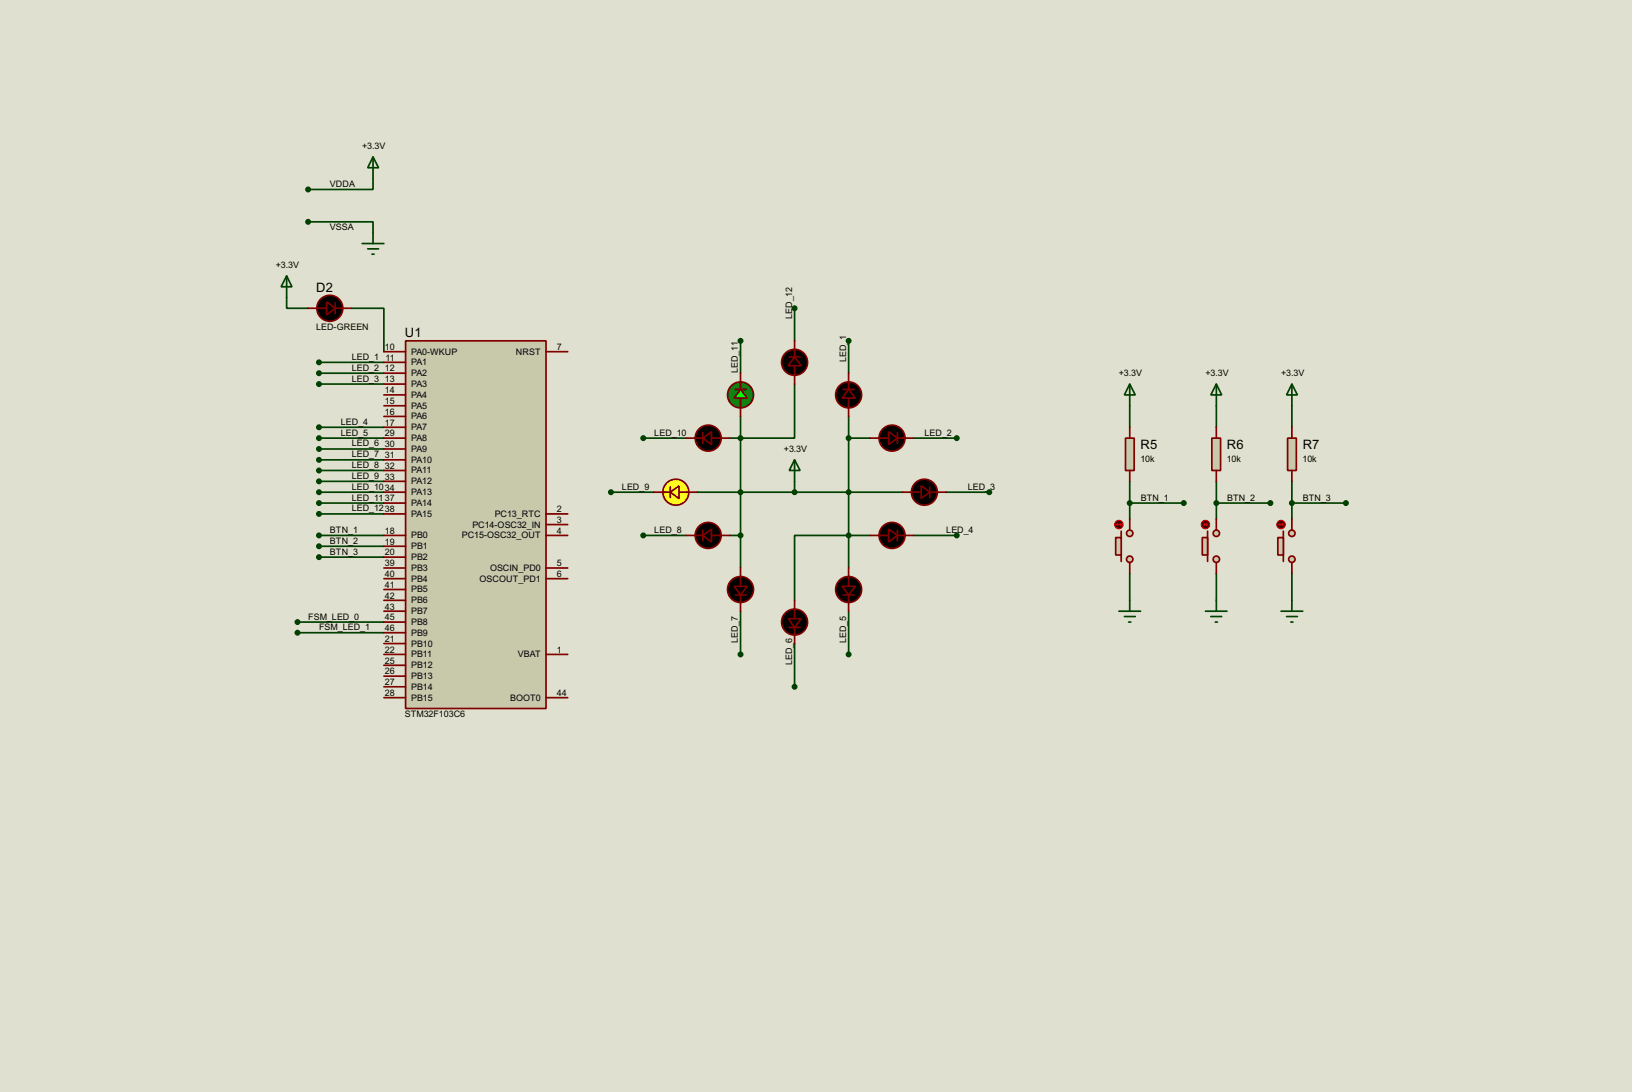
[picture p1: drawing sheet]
<svg xmlns="http://www.w3.org/2000/svg" width="383mm" height="256mm" viewBox="0 0 383 256" stroke-linecap="round" stroke-linejoin="round" font-family="sans-serif">
<path d="M0 0h383.5v256.5h-383.5z" fill="#e0e0d0"/>
<g fill="none" stroke="#004000" stroke-width=".4">
<path d="M72.4 52.1h15.3v2.6M87.7 42v2.5h-15.3M67.4 69.9v2.5h5M82.6 72.4h7.6v10.2M186.7 72.4v7.7M75 85.1h15.2M75 87.7h15.2M75 90.2h15.2M174 80.1v7.6M174 97.8v35.6M186.7 90.2v12.7h-15.2M199.4 80.1v7.6"/>
<path d="M199.4 97.8v35.6M265.5 95.3v5.1M285.8 95.3v5.1M303.6 95.3v5.1M75 118.2h15.2M75 105.5h15.2M75 108h15.2M75 110.5h15.2M75 113.1h15.2M75 100.4h15.2M75 102.9h15.2M75 115.6h15.2"/>
<path d="M143.6 115.6h10.1M151.2 102.9h10.1M163.9 115.6h48.2M186.7 113.1v2.5M199.4 102.9h5.1M214.7 102.9h10.1M222.3 115.6h10.2M265.5 113.1v8.9M265.5 118.2h12.7M285.8 118.2h12.7M285.8 113.1v8.9M303.6 118.2h12.7"/>
<path d="M303.6 113.1v8.9M75 120.7h15.2M75 125.8h15.2M75 128.3h15.2M75 130.9h15.2M151.2 125.8h10.1M171.5 125.8h2.5M204.5 125.8h-17.8v15.2M214.7 125.8h10.1M265.5 134.7v6.3M285.8 134.7v6.3M303.6 134.7v6.3"/>
<path d="M69.9 146.1h20.3M69.9 148.6h20.3M174 143.6v10.1M186.7 151.2v10.1M199.4 143.6v10.1"/>
</g>
<path d="M95.3 80.1h33v86.3h-33z" fill="#c8c8aa" stroke="#800000" stroke-width=".4"/>
<g fill="none" stroke="#800000" stroke-width=".4">
<path d="M90.2 82.6h5.1M90.2 87.7h5.1M90.2 85.1h5.1M90.2 90.2h5.1M90.2 92.8h5.1M90.2 95.3h5.1M90.2 97.8h5.1M128.3 82.6h5.1M90.2 100.4h5.1M90.2 102.9h5.1M90.2 105.5h5.1M90.2 108h5.1"/>
<path d="M90.2 110.5h5.1M90.2 113.1h5.1M90.2 115.6h5.1M90.2 118.2h5.1M90.2 133.4h5.1M90.2 135.9h5.1M90.2 125.8h5.1M90.2 128.3h5.1M90.2 130.9h5.1M90.2 138.5h5.1M90.2 120.7h5.1M128.3 133.4h5.1"/>
<path d="M128.3 135.9h5.1M128.3 125.8h5.1M128.3 120.7h5.1M128.3 123.2h5.1M90.2 146.1h5.1M90.2 148.6h5.1M90.2 151.2h5.1M90.2 153.7h5.1M90.2 141h5.1M90.2 143.6h5.1M90.2 156.3h5.1M90.2 158.8h5.1"/>
<path d="M128.3 153.7h5.1M90.2 163.9h5.1M90.2 161.3h5.1M128.3 163.9h5.1"/>
</g>
<path d="M87.7 36.9l1.3 2.5h-2.6zM87.7 36.9v5.1M85.1 57.2h5.1M86.4 58.5h2.6M87.4 59.7h.5M87.7 54.7v2.5" fill="none" stroke="#004000" stroke-width=".4"/>
<g fill="#004000" stroke="#004000" stroke-width=".4">
<circle cx="72.4" cy="44.5" r=".5"/>
<circle cx="72.4" cy="52.1" r=".5"/>
</g>
<circle cx="174" cy="92.8" r="3.1" fill="#008000" stroke="#800000" stroke-width=".4"/>
<path d="M172.8 91.5h2.5M174 89.7v1.8M174 93.5v2.3" fill="none" stroke="#800000" stroke-width=".4"/>
<path d="M174 91.5l1.6 2h-3.1z" fill="#0f0" stroke="#800000" stroke-width=".4"/>
<path d="M174 87.7v2.5M174 95.3v2.5" fill="none" stroke="#800000" stroke-width=".4"/>
<g fill="#004000" stroke="#004000" stroke-width=".4">
<circle cx="74.9" cy="85.1" r=".5"/>
<circle cx="74.9" cy="87.7" r=".5"/>
<circle cx="74.9" cy="90.2" r=".5"/>
</g>
<path d="M264.5 102.9h2v7.6h-2z" fill="#c8c8aa" stroke="#800000" stroke-width=".4"/>
<g fill="none" stroke="#800000" stroke-width=".4">
<path d="M204.5 102.9h4.3M210.9 101.7v2.5M210.9 102.9h3.8M212.1 115.6h4.4M218.5 114.4v2.5M218.5 115.6h3.8M265.5 100.4v2.5M265.5 110.5v2.6M172.8 139.8h2.5M174 133.4v4.3M174 139.8v3.8M198.2 139.8h2.5"/>
<path d="M199.4 133.4v4.3M199.4 139.8v3.8M204.5 125.8h4.3M210.9 124.5v2.6M210.9 125.8h3.8M185.5 147.4h2.5M186.7 141v4.3M186.7 147.4v3.8"/>
</g>
<path d="M265.5 90.2l1.3 2.6h-2.6zM265.5 90.2v5.1M186.7 108l1.3 2.5h-2.5zM186.7 108v5.1M262.9 143.6h5.1M264.2 144.8h2.6M265.2 146.1h.5M265.5 141v2.6" fill="none" stroke="#004000" stroke-width=".4"/>
<g fill="#000" stroke="#800000" stroke-width=".4">
<path d="M208.8 101.4l2.1 1.5-2.1 1.5zM216.5 114.1l2 1.5-2 1.5zM172.5 137.7h3.1l-1.6 2.1zM197.9 137.7h3.1l-1.6 2.1zM208.8 124.3l2.1 1.5-2.1 1.5zM185.2 145.3h3.1l-1.6 2.1z"/>
<circle cx="209.6" cy="102.9" r="3.1"/>
<circle cx="217.2" cy="115.6" r="3.1"/>
<circle cx="174" cy="138.5" r="3.1"/>
<circle cx="199.4" cy="138.5" r="3.1"/>
<circle cx="209.6" cy="125.8" r="3.1"/>
<circle cx="186.7" cy="146.1" r="3.1"/>
</g>
<path d="M208.6 102.9h2M209.1 102.4h1v1h-1zM209.6 101.9v2M173 138.5h2.1M173.5 138h1.1v1h-1.1zM174 137.5v2" fill="none" stroke="#000040" stroke-width=".23"/>
<circle cx="158.8" cy="115.6" r="3.1" fill="#ffff1c" stroke="#800000" stroke-width=".4"/>
<path d="M155.8 115.6h1.7M157.5 114.4v2.5M159.6 115.6h2.3" fill="none" stroke="#800000" stroke-width=".4"/>
<path d="M157.5 115.6l2.1-1.5v3z" fill="#ffff2f" stroke="#800000" stroke-width=".4"/>
<g fill="none" stroke="#800000" stroke-width=".4">
<path d="M185.5 83.9h2.5M186.7 80.1v3.8M186.7 85.9v4.3M198.2 91.5h2.5M199.4 87.7v3.8M199.4 93.5v4.3M153.7 115.6h2.6M161.3 115.6h2.6M161.3 102.9h3.9M165.2 101.7v2.5M167.2 102.9h4.3M161.3 125.8h3.9"/>
<path d="M165.2 124.5v2.6M167.2 125.8h4.3"/>
</g>
<g fill="#000" stroke="#800000" stroke-width=".4">
<path d="M186.7 83.9l1.6 2h-3.1zM199.4 91.5l1.6 2h-3.1zM165.2 102.9l2-1.5v3zM165.2 125.8l2-1.5v3z"/>
<circle cx="186.7" cy="85.1" r="3.1"/>
<circle cx="199.4" cy="92.8" r="3.1"/>
<circle cx="166.4" cy="102.9" r="3.1"/>
<circle cx="166.4" cy="125.8" r="3.1"/>
</g>
<path d="M198.4 92.8h2.1M198.9 92.3h1.1v1h-1.1zM199.4 91.7v2.1" fill="none" stroke="#000040" stroke-width=".23"/>
<g fill="#c8c8aa" stroke="#800000" stroke-width=".4">
<circle cx="265.4" cy="125.3" r=".75"/>
<circle cx="265.4" cy="131.4" r=".75"/>
</g>
<path d="M263.5 124.8v7.1" fill="none" stroke="#800000" stroke-width=".4"/>
<path d="M262.2 126.3h1.3v4.1h-1.3z" fill="#c8c8aa" stroke="#800000" stroke-width=".4"/>
<path d="M265.5 122v2.5M265.5 132.1v2.6" fill="none" stroke="#800000" stroke-width=".4"/>
<circle cx="262.9" cy="123.2" r="1" fill="#400000" stroke="#f00" stroke-width=".23"/>
<path d="M262.4 123.2h1.1M262.4 123.2l.3 .3M262.7 123l-.3 .2M263.2 123l.3 .2M263.5 123.2l-.3 .3" fill="none" stroke="#f00" stroke-width=".23"/>
<g fill="#004000" stroke="#004000" stroke-width=".4">
<circle cx="265.4" cy="118.2" r=".5"/>
<circle cx="278.1" cy="118.2" r=".5"/>
</g>
<path d="M284.8 102.9h2v7.6h-2z" fill="#c8c8aa" stroke="#800000" stroke-width=".4"/>
<path d="M285.8 100.4v2.5M285.8 110.5v2.6" fill="none" stroke="#800000" stroke-width=".4"/>
<path d="M285.8 90.2l1.3 2.6h-2.6zM285.8 90.2v5.1M283.3 143.6h5M284.5 144.8h2.6M285.6 146.1h.5M285.8 141v2.6" fill="none" stroke="#004000" stroke-width=".4"/>
<g fill="#c8c8aa" stroke="#800000" stroke-width=".4">
<circle cx="285.8" cy="125.3" r=".75"/>
<circle cx="285.8" cy="131.4" r=".75"/>
</g>
<path d="M283.8 124.8v7.1" fill="none" stroke="#800000" stroke-width=".4"/>
<path d="M282.5 126.3h1.3v4.1h-1.3z" fill="#c8c8aa" stroke="#800000" stroke-width=".4"/>
<path d="M285.8 122v2.5M285.8 132.1v2.6" fill="none" stroke="#800000" stroke-width=".4"/>
<circle cx="283.2" cy="123.2" r="1" fill="#400000" stroke="#f00" stroke-width=".23"/>
<path d="M282.8 123.2h1M282.8 123.2l.2 .3M283 123l-.2 .2M283.5 123l.3 .2M283.8 123.2l-.3 .3" fill="none" stroke="#f00" stroke-width=".23"/>
<g fill="#004000" stroke="#004000" stroke-width=".4">
<circle cx="285.8" cy="118.2" r=".5"/>
<circle cx="298.5" cy="118.2" r=".5"/>
</g>
<path d="M302.6 102.9h2v7.6h-2z" fill="#c8c8aa" stroke="#800000" stroke-width=".4"/>
<path d="M303.6 100.4v2.5M303.6 110.5v2.6" fill="none" stroke="#800000" stroke-width=".4"/>
<path d="M303.6 90.2l1.3 2.6h-2.6zM303.6 90.2v5.1M301 143.6h5.1M302.3 144.8h2.6M303.3 146.1h.5M303.6 141v2.6" fill="none" stroke="#004000" stroke-width=".4"/>
<g fill="#c8c8aa" stroke="#800000" stroke-width=".4">
<circle cx="303.5" cy="125.3" r=".75"/>
<circle cx="303.5" cy="131.4" r=".75"/>
</g>
<path d="M301.6 124.8v7.1" fill="none" stroke="#800000" stroke-width=".4"/>
<path d="M300.3 126.3h1.3v4.1h-1.3z" fill="#c8c8aa" stroke="#800000" stroke-width=".4"/>
<path d="M303.6 122v2.5M303.6 132.1v2.6" fill="none" stroke="#800000" stroke-width=".4"/>
<circle cx="301" cy="123.2" r="1" fill="#400000" stroke="#f00" stroke-width=".23"/>
<path d="M300.5 123.2h1.1M300.5 123.2l.3 .3M300.8 123l-.3 .2M301.3 123l.3 .2M301.6 123.2l-.3 .3" fill="none" stroke="#f00" stroke-width=".23"/>
<g fill="#004000" stroke="#004000" stroke-width=".4">
<circle cx="303.5" cy="118.2" r=".5"/>
<circle cx="316.2" cy="118.2" r=".5"/>
<circle cx="74.9" cy="105.5" r=".5"/>
<circle cx="74.9" cy="108" r=".5"/>
<circle cx="74.9" cy="110.5" r=".5"/>
<circle cx="74.9" cy="113.1" r=".5"/>
<circle cx="74.9" cy="100.4" r=".5"/>
<circle cx="74.9" cy="102.9" r=".5"/>
<circle cx="74.9" cy="115.6" r=".5"/>
<circle cx="74.9" cy="118.2" r=".5"/>
<circle cx="74.9" cy="120.7" r=".5"/>
<circle cx="69.9" cy="146.1" r=".5"/>
<circle cx="69.9" cy="148.6" r=".5"/>
<circle cx="186.7" cy="115.6" r=".5"/>
<circle cx="174" cy="115.6" r=".5"/>
<circle cx="174" cy="102.9" r=".5"/>
<circle cx="174" cy="125.8" r=".5"/>
<circle cx="199.4" cy="115.6" r=".5"/>
<circle cx="199.4" cy="102.9" r=".5"/>
<circle cx="199.4" cy="125.8" r=".5"/>
<circle cx="186.7" cy="72.4" r=".5"/>
<circle cx="199.4" cy="80.1" r=".5"/>
<circle cx="224.8" cy="102.9" r=".5"/>
<circle cx="232.4" cy="115.6" r=".5"/>
<circle cx="224.8" cy="125.8" r=".5"/>
<circle cx="199.4" cy="153.7" r=".5"/>
<circle cx="186.7" cy="161.3" r=".5"/>
<circle cx="174" cy="153.7" r=".5"/>
<circle cx="151.1" cy="125.8" r=".5"/>
<circle cx="143.5" cy="115.6" r=".5"/>
<circle cx="151.1" cy="102.9" r=".5"/>
<circle cx="174" cy="80.1" r=".5"/>
<circle cx="74.9" cy="125.8" r=".5"/>
<circle cx="74.9" cy="128.3" r=".5"/>
<circle cx="74.9" cy="130.9" r=".5"/>
</g>
<g fill="#000" stroke="#800000" stroke-width=".4">
<path d="M76.8 70.9l2 1.5-2 1.6z"/>
<circle cx="77.5" cy="72.4" r="3.1"/>
</g>
<path d="M72.4 72.4h4.4M78.8 71.2v2.5M78.8 72.4h3.8" fill="none" stroke="#800000" stroke-width=".4"/>
<path d="M67.4 64.8l1.2 2.6h-2.5zM67.4 64.8v5.1" fill="none" stroke="#004000" stroke-width=".4"/>
<g font-size="3.4">
<text x="74.3" y="68.5">D2</text>
<text x="95.2" y="79.3">U1</text>
<text x="268" y="105.5">R5</text>
<text x="288.3" y="105.5">R6</text>
<text x="306.1" y="105.5">R7</text>
</g>
<g font-size="2.4">
<text x="85.1" y="35">+3.3V</text>
<text x="77.5" y="43.9">VDDA</text>
<text x="77.5" y="54">VSSA</text>
<text x="64.8" y="62.9">+3.3V</text>
<text x="74.3" y="77.6">LED-GREEN</text>
<text x="186.1" y="74.9" transform="rotate(-90 186.1 74.9)">LED_12</text>
<text x="90.5" y="82.2">10</text>
<text x="96.6" y="83.3">PA0-WKUP</text>
<text x="121.2" y="83.3">NRST</text>
<text x="130.9" y="82.2">7</text>
<text x="82.6" y="84.5">LED_1</text>
<text x="82.6" y="87.1">LED_2</text>
<text x="82.6" y="89.6">LED_3</text>
<text x="90.5" y="87.3">12</text>
<text x="90.5" y="89.8">13</text>
<text x="90.6" y="84.7">11</text>
<text x="96.6" y="88.4">PA2</text>
<text x="96.6" y="85.8">PA1</text>
<text x="173.4" y="87.6" transform="rotate(-90 173.4 87.6)">LED_11</text>
<text x="198.8" y="85.1" transform="rotate(-90 198.8 85.1)">LED_1</text>
<text x="262.9" y="88.4">+3.3V</text>
<text x="283.3" y="88.4">+3.3V</text>
<text x="301" y="88.4">+3.3V</text>
<text x="90.5" y="92.4">14</text>
<text x="90.5" y="94.9">15</text>
<text x="96.6" y="90.9">PA3</text>
<text x="96.6" y="93.5">PA4</text>
<text x="80.1" y="99.8">LED_4</text>
<text x="90.5" y="97.4">16</text>
<text x="90.5" y="100">17</text>
<text x="96.6" y="96">PA5</text>
<text x="96.6" y="98.5">PA6</text>
<text x="96.6" y="101.1">PA7</text>
<text x="80.1" y="102.3">LED_5</text>
<text x="82.6" y="104.9">LED_6</text>
<text x="82.6" y="107.4">LED_7</text>
<text x="90.5" y="102.5">29</text>
<text x="90.5" y="105.1">30</text>
<text x="90.5" y="107.6">31</text>
<text x="96.6" y="103.6">PA8</text>
<text x="96.6" y="106.2">PA9</text>
<text x="153.7" y="102.3">LED_10</text>
<text x="184.2" y="106.2">+3.3V</text>
<text x="217.2" y="102.3">LED_2</text>
<text x="82.6" y="109.9">LED_8</text>
<text x="82.6" y="112.5">LED_9</text>
<text x="90.5" y="110.1">32</text>
<text x="90.5" y="112.7">33</text>
<text x="96.6" y="108.7">PA10</text>
<text x="96.6" y="111.2">PA11</text>
<text x="96.6" y="113.8">PA12</text>
<text x="268" y="108.4">10k</text>
<text x="288.3" y="108.4">10k</text>
<text x="306.1" y="108.4">10k</text>
<text x="82.6" y="115">LED_1034</text>
<text x="82.6" y="117.6">LED_1137</text>
<text x="96.6" y="116.3">PA13</text>
<text x="96.6" y="118.9">PA14</text>
<text x="146.1" y="115">LED_9</text>
<text x="227.4" y="115">LED_3</text>
<text x="268" y="117.6">BTN_1</text>
<text x="288.3" y="117.6">BTN_2</text>
<text x="306.1" y="117.6">BTN_3</text>
<text x="77.5" y="125.2">BTN_1</text>
<text x="82.6" y="120.1">LED_1238</text>
<text x="90.5" y="125.4">18</text>
<text x="96.6" y="121.4">PA15</text>
<text x="111" y="123.9">PC14-OSC32_IN</text>
<text x="116.2" y="121.4">PC13_RTC</text>
<text x="130.9" y="120.3">2</text>
<text x="130.9" y="122.8">3</text>
<text x="130.9" y="125.4">4</text>
<text x="153.7" y="125.2">LED_8</text>
<text x="222.3" y="125.2">LED_4</text>
<text x="77.5" y="127.7">BTN_2</text>
<text x="77.5" y="130.3">BTN_3</text>
<text x="90.5" y="127.9">19</text>
<text x="90.5" y="130.5">20</text>
<text x="96.6" y="126.5">PB0</text>
<text x="96.6" y="129">PB1</text>
<text x="96.6" y="131.6">PB2</text>
<text x="108.5" y="126.5">PC15-OSC32_OUT</text>
<text x="90.5" y="133">39</text>
<text x="90.5" y="135.5">40</text>
<text x="96.6" y="134.1">PB3</text>
<text x="96.6" y="136.6">PB4</text>
<text x="112.7" y="136.6">OSCOUT_PD1</text>
<text x="115.1" y="134.1">OSCIN_PD0</text>
<text x="130.9" y="133">5</text>
<text x="130.9" y="135.5">6</text>
<text x="90.5" y="138.1">41</text>
<text x="90.5" y="140.6">42</text>
<text x="90.5" y="143.2">43</text>
<text x="96.6" y="139.2">PB5</text>
<text x="96.6" y="141.7">PB6</text>
<text x="72.4" y="145.5">FSM_LED_0</text>
<text x="75" y="148">FSM_LED_1</text>
<text x="90.5" y="145.7">45</text>
<text x="90.5" y="148.2">46</text>
<text x="96.6" y="146.8">PB8</text>
<text x="96.6" y="149.3">PB9</text>
<text x="96.6" y="144.3">PB7</text>
<text x="90.5" y="150.8">21</text>
<text x="90.5" y="153.3">22</text>
<text x="90.5" y="155.9">25</text>
<text x="96.6" y="151.9">PB10</text>
<text x="96.6" y="154.4">PB11</text>
<text x="121.7" y="154.4">VBAT</text>
<text x="130.9" y="153.3">1</text>
<text x="173.4" y="151.1" transform="rotate(-90 173.4 151.1)">LED_7</text>
<text x="198.8" y="151.1" transform="rotate(-90 198.8 151.1)">LED_5</text>
<text x="90.5" y="158.4">26</text>
<text x="90.5" y="160.9">27</text>
<text x="96.6" y="157">PB12</text>
<text x="96.6" y="159.5">PB13</text>
<text x="186.1" y="156.2" transform="rotate(-90 186.1 156.2)">LED_6</text>
<text x="90.5" y="163.5">28</text>
<text x="96.6" y="162">PB14</text>
<text x="96.6" y="164.6">PB15</text>
<text x="119.9" y="164.6">BOOT0</text>
<text x="130.9" y="163.5">44</text>
<text x="95.1" y="168.5">STM32F103C6</text>
</g>
</svg>
